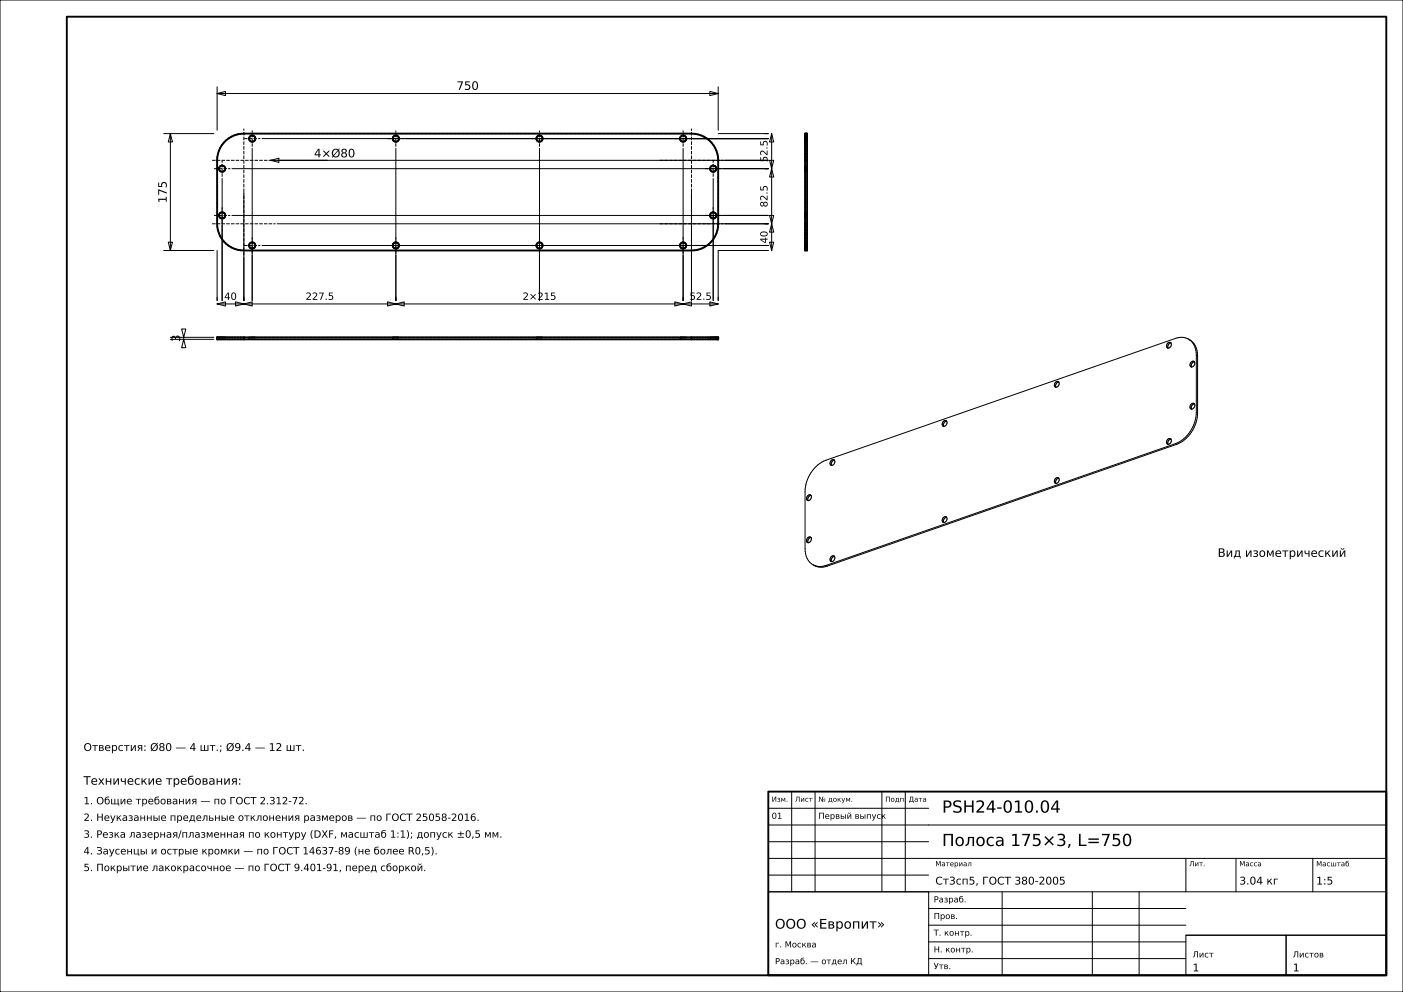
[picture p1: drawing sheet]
<svg xmlns="http://www.w3.org/2000/svg" width="420mm" height="297mm" viewBox="0 0 420 297" stroke-linecap="round" stroke-linejoin="round" font-family="sans-serif">
<g fill="none" stroke="#000" stroke-width=".3">
<path d="M0 0h420v297h-420zM49 40h15M51 40l.6 2.5h-1.2zM51 40v35M65 28l2.5-.6v1.2zM65 26v13M65 28h150M212.5 27.4l2.5 .6-2.5 .6zM215 26v13M215 40h15M231 40l.6 2.5h-1.2zM231 40v35"/>
<path d="M66.5 53.4v36.6M69.4 50.5h160.6M73 58v32M75.5 44.4v45.6M78.4 41.5h151.6M81 48l2.5-.6v1.2zM81 48h149M118.5 44.4v45.6M161.5 44.4v45.6M204.5 44.4v45.6M207 58v32M213.5 53.4v36.6"/>
<path d="M230.4 48h1.2l-.6 2.5zM231 50.5l.6 2.5h-1.2zM49 75h15M50.4 72.5h1.2l-.6 2.5zM65 75v15M69.4 64.5h160.6M78.4 73.5h151.6M83 67h147M230 75h-15v15M230.4 72.5h1.2l-.6 2.5zM230.4 64.5h1.2l-.6 2.5zM231 67l.6 2.5h-1.2z"/>
<path d="M54.4 98.5h1.2l-.6 2.5zM65 91l2.5-.6v1.2zM65 91h150M70.5 90.4l2.5 .6-2.5 .6zM73 91l2.5-.6v1.2zM116 90.4l2.5 .6-2.5 .6zM118.5 91l2.5-.6v1.2zM202 90.4l2.5 .6-2.5 .6zM204.5 91l2.5-.6v1.2zM212.5 90.4l2.5 .6-2.5 .6zM51 101.6h13M51 101h13"/>
<path d="M55 101.6l.6 2.5h-1.2zM55 101v.6M316 114.4a.6 .6 0 0 1 .8-.2 .6 .6 0 0 1 .3 .8 .77 .77 0 0 1-.5 .9 .77 .77 0 0 1-.9-.2l-.1-.6zM317 114.4a1.11 1.11 0 0 0-.9 1.5M350.5 102.7a1.11 1.11 0 0 0-.8 1.5M350.6 102.7a.87 .87 0 0 0-1.3 .3 .87 .87 0 0 0 .4 1.2M350.6 102.7l-.1 1-.8 .5M355.7 101.5a5.1 5.1 0 0 1 2.8 5M355.7 101.5a5.3 5.3 0 0 1 2.4 4.8M355.7 101.5a4.7 4.7 0 0 0-3.8-.2l-104.7 36.5a10.4 10.4 0 0 0-6.2 9.4v17.1a5.3 5.3 0 0 0 2.4 4.8M356.6 108.4a.6 .6 0 0 1 .8-.2 .6 .6 0 0 1 .3 .8 .77 .77 0 0 1-.5 .8 .77 .77 0 0 1-.9-.2v-.6zM357.6 108.3a1.11 1.11 0 0 0-.9 1.6"/>
<path d="M358.1 106.3v17.1M358.1 106.3l.4 .2M358.5 106.5v17.1M248.9 137.8a.6 .6 0 0 1 .8-.1 .6 .6 0 0 1 .2 .7 .77 .77 0 0 1-.4 .9 .77 .77 0 0 1-1-.2v-.6zM249.8 137.8a1.11 1.11 0 0 0-.8 1.5M282.5 126.1a.6 .6 0 0 1 .8-.2 .6 .6 0 0 1 .2 .8 .77 .77 0 0 1-.5 .9 .77 .77 0 0 1-.9-.2v-.6zM283.4 126.1a1.11 1.11 0 0 0-.9 1.5M350.5 131.5a1.11 1.11 0 0 0-.8 1.5M350.6 131.5a.87 .87 0 0 0-1.3 .3 .87 .87 0 0 0 .4 1.2M350.6 131.5l-.1 1-.8 .5M351.9 132.8l-104.7 36.5M351.9 132.8l.4 .2"/>
<path d="M352.3 133l-104.7 36.5M356.6 121a.6 .6 0 0 1 .8-.2 .6 .6 0 0 1 .3 .8 .77 .77 0 0 1-.5 .8 .77 .77 0 0 1-.9-.2v-.6zM357.6 120.9a1.11 1.11 0 0 0-.9 1.6M358.1 123.4a10.4 10.4 0 0 1-6.2 9.4M358.1 123.4l.4 .2M358.5 123.6a10.4 10.4 0 0 1-6.2 9.4M241.8 148.4a.6 .6 0 0 1 .8-.2 .6 .6 0 0 1 .3 .8 .77 .77 0 0 1-.5 .8 .77 .77 0 0 1-.9-.2v-.6zM242.8 148.3a1.11 1.11 0 0 0-.9 1.6M282.5 154.9a.6 .6 0 0 1 .8-.1 .6 .6 0 0 1 .2 .7 .77 .77 0 0 1-.5 .9 .77 .77 0 0 1-.9-.2v-.6zM283.4 154.9a1.11 1.11 0 0 0-.9 1.5M316 143.2a.6 .6 0 0 1 .8-.2 .6 .6 0 0 1 .3 .8 .77 .77 0 0 1-.5 .9 .77 .77 0 0 1-.9-.2l-.1-.6zM317 143.2a1.11 1.11 0 0 0-.9 1.5"/>
<path d="M241.8 161a.6 .6 0 0 1 .8-.2 .6 .6 0 0 1 .3 .8 .77 .77 0 0 1-.5 .8 .77 .77 0 0 1-.9-.2v-.6zM242.8 160.9a1.11 1.11 0 0 0-.9 1.6M243.4 169.1a4.7 4.7 0 0 0 4.2 .4M243.4 169.1l.4 .2M247.2 169.3l-2 .3-1.4-.3M247.2 169.3l.4 .2M249.8 166.6a1.11 1.11 0 0 0-.8 1.5M249.8 166.6a.87 .87 0 0 0-1.2 .3 .87 .87 0 0 0 .4 1.2M249.8 166.6v1l-.8 .5M237 237v30M244 237v30M264 237v30"/>
<path d="M271 237v30M230 257h185M230 252h48M230 247h185M230 242h48M355 257v10M370 257v10M393 257v10M230 267h48v25h-48zM230 267h185M230 262h48M278 277h77"/>
<path d="M278 272h77M300 267v25M327 267v25M341 267v25M278 287h77M278 282h77M355 280h30v12h-30zM355 280h60M385 280h30v12h-30z"/>
</g>
<g fill="none" stroke="#000" stroke-width=".56">
<path d="M20 5h395v287h-395zM241 40h.6v35h-.6zM67.7 42a8 8 0 0 1 5.3-2h134a8 8 0 0 1 8 8v19a8 8 0 0 1-8 8h-134a8 8 0 0 1-8-8v-19a8 8 0 0 1 2.7-6zM241 48h.6M241 67h.6M65 101h150v.6h-150zM73 101v.6M207 101v.6M230 237h185v55h-185z"/>
<circle cx="66.5" cy="50.5" r=".94"/>
<circle cx="75.5" cy="41.5" r=".94"/>
<circle cx="118.5" cy="41.5" r=".94"/>
<circle cx="161.5" cy="41.5" r=".94"/>
<circle cx="204.5" cy="41.5" r=".94"/>
<circle cx="213.5" cy="50.5" r=".94"/>
<circle cx="66.5" cy="64.5" r=".94"/>
<circle cx="75.5" cy="73.5" r=".94"/>
<circle cx="118.5" cy="73.5" r=".94"/>
<circle cx="161.5" cy="73.5" r=".94"/>
<circle cx="204.5" cy="73.5" r=".94"/>
<circle cx="213.5" cy="64.5" r=".94"/>
</g>
<g fill="none" stroke="#000" stroke-width=".3" stroke-dasharray=".7 .5" stroke-linecap="butt">
<path d="M207 40l1 .1M207 40h-134M241 40v.1M65 48l.1-1M65 48v19M65.1 47l.1-.9M65.2 46.1l.3-.9M65.5 45.2l.4-.9M65.6 50.5v-.3M65.6 50.8v-.3M65.6 50.2l.2-.3M65.8 51.1l-.2-.3"/>
<path d="M65.8 49.9l.2-.2M65.9 44.3l.5-.8M66 51.3l-.2-.2M66 49.7l.3-.1M66.3 51.4l-.3-.1M66.3 49.6h.4M66.4 43.5l.6-.8M66.7 51.4h-.4M66.7 49.6l.3 .1M67 51.3l-.3 .1M67 49.7l.2 .2M67 42.7l.7-.7"/>
<path d="M67.2 51.1l-.2 .2M67.2 49.9l.2 .3M67.4 50.8l-.2 .3M67.4 50.2v.3M67.4 50.5v.3M67.7 42l.8-.6M68.5 41.4l.8-.5M69.3 40.9l.9-.4M70.2 40.5l.9-.3M71.1 40.2l.9-.1M72 40.1l1-.1M74.6 41.5v-.3"/>
<path d="M74.6 41.8v-.3M74.6 41.2l.2-.3M74.8 42.1l-.2-.3M74.8 40.9l.2-.2M75 42.3l-.2-.2M75 40.7l.3-.1M75.3 42.4l-.3-.1M75.3 40.6h.4M75.7 42.4h-.4M75.7 40.6l.3 .1M76 42.3l-.3 .1M76 40.7l.2 .2"/>
<path d="M76.2 42.1l-.2 .2M76.2 40.9l.2 .3M76.4 41.8l-.2 .3M76.4 41.2v.3M76.4 41.5v.3M117.6 41.5v-.3M117.6 41.8v-.3M117.6 41.2l.2-.3M117.8 42.1l-.2-.3M117.8 40.9l.2-.2M118 42.3l-.2-.2M118 40.7l.3-.1"/>
<path d="M118.3 42.4l-.3-.1M118.3 40.6h.4M118.7 42.4h-.4M118.7 40.6l.3 .1M119 42.3l-.3 .1M119 40.7l.2 .2M119.2 42.1l-.2 .2M119.2 40.9l.2 .3M119.4 41.8l-.2 .3M119.4 41.2v.3M119.4 41.5v.3M160.6 41.5v-.3"/>
<path d="M160.6 41.8v-.3M160.6 41.2l.2-.3M160.8 42.1l-.2-.3M160.8 40.9l.2-.2M161 42.3l-.2-.2M161 40.7l.3-.1M161.3 42.4l-.3-.1M161.3 40.6h.4M161.7 42.4h-.4M161.7 40.6l.3 .1M162 42.3l-.3 .1M162 40.7l.2 .2"/>
<path d="M162.2 42.1l-.2 .2M162.2 40.9l.2 .3M162.4 41.8l-.2 .3M162.4 41.2v.3M162.4 41.5v.3M203.6 41.5v-.3M203.6 41.8v-.3M203.6 41.2l.2-.3M203.8 42.1l-.2-.3M203.8 40.9l.2-.2M204 42.3l-.2-.2M204 40.7l.3-.1"/>
<path d="M204.3 42.4l-.3-.1M204.3 40.6h.4M204.7 42.4h-.4M204.7 40.6l.3 .1M205 42.3l-.3 .1M205 40.7l.2 .2M205.2 42.1l-.2 .2M205.2 40.9l.2 .3M205.4 41.8l-.2 .3M205.4 41.2v.3M205.4 41.5v.3M208 40.1l.9 .1"/>
<path d="M208.9 40.2l.9 .3M209.8 40.5l.9 .4M210.7 40.9l.8 .5M211.5 41.4l.8 .6M212.3 42l.7 .7M212.6 50.5v-.3M212.6 50.8v-.3M212.6 50.2l.2-.3M212.8 51.1l-.2-.3M212.8 49.9l.2-.2M213 42.7l.6 .8M213 51.3l-.2-.2"/>
<path d="M213 49.7l.3-.1M213.3 51.4l-.3-.1M213.3 49.6h.4M213.6 43.5l.5 .8M213.7 51.4h-.4M213.7 49.6l.3 .1M214 51.3l-.3 .1M214 49.7l.2 .2M214.1 44.3l.4 .9M214.2 51.1l-.2 .2M214.2 49.9l.2 .3M214.4 50.8l-.2 .3"/>
<path d="M214.4 50.2v.3M214.4 50.5v.3M214.5 45.2l.3 .9M214.8 46.1l.1 .9M214.9 47l.1 1M241 50.5v-.1M241 50.4v-.1M241 50.3v-.1M241 50.2v-.1M241 50.1v-.1M241 50v-.1M241 49.9v-.1"/>
<path d="M241 49.8v-.1M241 49.7v-.1M241 49.6v.1M241 49.7v.1M241 49.8v.1M241 49.9v.2M241 50.1v.2M241 50.3v.2M241 50.5v.2M241 50.7v.2M241 50.9v.2M241 51.1v.1"/>
<path d="M241 51.2v.1M241 51.3v.1M241 51.4v-.1M241 51.3v-.1M241 51.2v-.1M241 51.1v-.1M241 51v-.1M241 50.9v-.1M241 50.8v-.1M241 50.7v-.1M241 50.6v-.1M241 41.5v-.1"/>
<path d="M241 41.4v-.1M241 41.3v-.1M241 41.2v-.1M241 41.1v-.1M241 41v-.1M241 40.9v-.1M241 40.8v-.1M241 40.7v-.1M241 40.6v.1M241 40.7v.1M241 40.8v.1M241 40.9v.2"/>
<path d="M241 41.1v.2M241 41.3v.2M241 41.5v.2M241 41.7v.2M241 41.9v.2M241 42.1v.1M241 42.2v.1M241 42.3v.1M241 42.4v-.1M241 42.3v-.1M241 42.2v-.1M241 42.1v-.1"/>
<path d="M241 42v-.1M241 41.9v-.1M241 41.8v-.1M241 41.7v-.1M241 41.6v-.1M241 40.1v.1M241 40.2v.2M241 40.4v.4M241 40.8v.4M241 41.2v.5M241 41.7v.6M241 42.3v.7"/>
<path d="M241 43v.7M241 43.7v.8M241 44.5v.9M241 45.4v.8M241 46.2v.9M241 47.1v.9M241 48v19M241.6 50.5v.1M241.6 50.6v.1M241.6 50.7v.1M241.6 50.8v.1M241.6 50.9v.1"/>
<path d="M241.6 51v.1M241.6 51.1v.1M241.6 51.2v.1M241.6 51.3v.1M241.6 51.4v-.1M241.6 51.3v-.1M241.6 51.2v-.1M241.6 51.1v-.2M241.6 50.9v-.2M241.6 50.7v-.2M241.6 50.5v-.2M241.6 50.3v-.2"/>
<path d="M241.6 50.1v-.2M241.6 49.9v-.1M241.6 49.8v-.1M241.6 49.7v-.1M241.6 49.6v.1M241.6 49.7v.1M241.6 49.8v.1M241.6 49.9v.1M241.6 50v.1M241.6 50.1v.1M241.6 50.2v.1M241.6 50.3v.1"/>
<path d="M241.6 50.4v.1M241.6 41.5v.1M241.6 41.6v.1M241.6 41.7v.1M241.6 41.8v.1M241.6 41.9v.1M241.6 42v.1M241.6 42.1v.1M241.6 42.2v.1M241.6 42.3v.1M241.6 42.4v-.1M241.6 42.3v-.1"/>
<path d="M241.6 42.2v-.1M241.6 42.1v-.2M241.6 41.9v-.2M241.6 41.7v-.2M241.6 41.5v-.2M241.6 41.3v-.2M241.6 41.1v-.2M241.6 40.9v-.1M241.6 40.8v-.1M241.6 40.7v-.1M241.6 40.6v.1M241.6 40.7v.1"/>
<path d="M241.6 40.8v.1M241.6 40.9v.1M241.6 41v.1M241.6 41.1v.1M241.6 41.2v.1M241.6 41.3v.1M241.6 41.4v.1M241.6 48v-.9M241.6 47.1v-.9M241.6 46.2v-.8M241.6 45.4v-.9M241.6 44.5v-.8"/>
<path d="M241.6 43.7v-.7M241.6 43v-.7M241.6 42.3v-.6M241.6 41.7v-.5M241.6 41.2v-.4M241.6 40.8v-.4M241.6 40.4v-.2M241.6 40.2v-.1M241.6 40.1v-.1M241.6 48v19M65.1 68l-.1-1M65.2 68.9l-.1-.9"/>
<path d="M65.5 69.8l-.3-.9M65.6 64.5v-.3M65.6 64.8v-.3M65.6 64.2l.2-.3M65.8 65.1l-.2-.3M65.8 63.9l.2-.2M65.9 70.7l-.4-.9M66 65.3l-.2-.2M66 63.7l.3-.1M66.3 65.4l-.3-.1M66.3 63.6h.4M66.4 71.5l-.5-.8"/>
<path d="M66.7 65.4h-.4M66.7 63.6l.3 .1M67 65.3l-.3 .1M67 63.7l.2 .2M67 72.3l-.6-.8M67.2 65.1l-.2 .2M67.2 63.9l.2 .3M67.4 64.8l-.2 .3M67.4 64.2v.3M67.4 64.5v.3M67.7 73l-.7-.7M68.5 73.6l-.8-.6"/>
<path d="M69.3 74.1l-.8-.5M70.2 74.5l-.9-.4M71.1 74.8l-.9-.3M72 74.9l-.9-.1M73 75l-1-.1M73 75h134M74.6 73.5v-.3M74.6 73.8v-.3M74.6 73.2l.2-.3M74.8 74.1l-.2-.3M74.8 72.9l.2-.2M75 74.3l-.2-.2"/>
<path d="M75 72.7l.3-.1M75.3 74.4l-.3-.1M75.3 72.6h.4M75.7 74.4h-.4M75.7 72.6l.3 .1M76 74.3l-.3 .1M76 72.7l.2 .2M76.2 74.1l-.2 .2M76.2 72.9l.2 .3M76.4 73.8l-.2 .3M76.4 73.2v.3M76.4 73.5v.3"/>
<path d="M117.6 73.5v-.3M117.6 73.8v-.3M117.6 73.2l.2-.3M117.8 74.1l-.2-.3M117.8 72.9l.2-.2M118 74.3l-.2-.2M118 72.7l.3-.1M118.3 74.4l-.3-.1M118.3 72.6h.4M118.7 74.4h-.4M118.7 72.6l.3 .1M119 74.3l-.3 .1"/>
<path d="M119 72.7l.2 .2M119.2 74.1l-.2 .2M119.2 72.9l.2 .3M119.4 73.8l-.2 .3M119.4 73.2v.3M119.4 73.5v.3M160.6 73.5v-.3M160.6 73.8v-.3M160.6 73.2l.2-.3M160.8 74.1l-.2-.3M160.8 72.9l.2-.2M161 74.3l-.2-.2"/>
<path d="M161 72.7l.3-.1M161.3 74.4l-.3-.1M161.3 72.6h.4M161.7 74.4h-.4M161.7 72.6l.3 .1M162 74.3l-.3 .1M162 72.7l.2 .2M162.2 74.1l-.2 .2M162.2 72.9l.2 .3M162.4 73.8l-.2 .3M162.4 73.2v.3M162.4 73.5v.3"/>
<path d="M203.6 73.5v-.3M203.6 73.8v-.3M203.6 73.2l.2-.3M203.8 74.1l-.2-.3M203.8 72.9l.2-.2M204 74.3l-.2-.2M204 72.7l.3-.1M204.3 74.4l-.3-.1M204.3 72.6h.4M204.7 74.4h-.4M204.7 72.6l.3 .1M205 74.3l-.3 .1"/>
<path d="M205 72.7l.2 .2M205.2 74.1l-.2 .2M205.2 72.9l.2 .3M205.4 73.8l-.2 .3M205.4 73.2v.3M205.4 73.5v.3M208 74.9l-1 .1M208.9 74.8l-.9 .1M209.8 74.5l-.9 .3M210.7 74.1l-.9 .4M211.5 73.6l-.8 .5M212.3 73l-.8 .6"/>
<path d="M212.6 64.5v-.3M212.6 64.8v-.3M212.6 64.2l.2-.3M212.8 65.1l-.2-.3M212.8 63.9l.2-.2M213 72.3l-.7 .7M213 65.3l-.2-.2M213 63.7l.3-.1M213.3 65.4l-.3-.1M213.3 63.6h.4M213.6 71.5l-.6 .8M213.7 65.4h-.4"/>
<path d="M213.7 63.6l.3 .1M214 65.3l-.3 .1M214 63.7l.2 .2M214.1 70.7l-.5 .8M214.2 65.1l-.2 .2M214.2 63.9l.2 .3M214.4 64.8l-.2 .3M214.4 64.2v.3M214.4 64.5v.3M214.5 69.8l-.4 .9M214.8 68.9l-.3 .9M214.9 68l-.1 .9"/>
<path d="M215 67l-.1 1M215 67v-19M241 64.5v-.1M241 64.4v-.1M241 64.3v-.1M241 64.2v-.1M241 64.1v-.1M241 64v-.1M241 63.9v-.1M241 63.8v-.1M241 63.7v-.1M241 63.6v.1"/>
<path d="M241 63.7v.1M241 63.8v.1M241 63.9v.2M241 64.1v.2M241 64.3v.2M241 64.5v.2M241 64.7v.2M241 64.9v.2M241 65.1v.1M241 65.2v.1M241 65.3v.1M241 65.4v-.1"/>
<path d="M241 65.3v-.1M241 65.2v-.1M241 65.1v-.1M241 65v-.1M241 64.9v-.1M241 64.8v-.1M241 64.7v-.1M241 64.6v-.1M241 73.5v-.1M241 73.4v-.1M241 73.3v-.1M241 73.2v-.1"/>
<path d="M241 73.1v-.1M241 73v-.1M241 72.9v-.1M241 72.8v-.1M241 72.7v-.1M241 72.6v.1M241 72.7v.1M241 72.8v.1M241 72.9v.2M241 73.1v.2M241 73.3v.2M241 73.5v.2"/>
<path d="M241 73.7v.2M241 73.9v.2M241 74.1v.1M241 74.2v.1M241 74.3v.1M241 74.4v-.1M241 74.3v-.1M241 74.2v-.1M241 74.1v-.1M241 74v-.1M241 73.9v-.1M241 73.8v-.1"/>
<path d="M241 73.7v-.1M241 73.6v-.1M241 67v.9M241 67.9v.9M241 68.8v.8M241 69.6v.9M241 70.5v.8M241 71.3v.7M241 72v.7M241 72.7v.6M241 73.3v.5M241 73.8v.4"/>
<path d="M241 74.2v.4M241 74.6v.2M241 74.8v.1M241 74.9v.1M241 75h.6M241.6 64.5v.1M241.6 64.6v.1M241.6 64.7v.1M241.6 64.8v.1M241.6 64.9v.1M241.6 65v.1M241.6 65.1v.1"/>
<path d="M241.6 65.2v.1M241.6 65.3v.1M241.6 65.4v-.1M241.6 65.3v-.1M241.6 65.2v-.1M241.6 65.1v-.2M241.6 64.9v-.2M241.6 64.7v-.2M241.6 64.5v-.2M241.6 64.3v-.2M241.6 64.1v-.2M241.6 63.9v-.1"/>
<path d="M241.6 63.8v-.1M241.6 63.7v-.1M241.6 63.6v.1M241.6 63.7v.1M241.6 63.8v.1M241.6 63.9v.1M241.6 64v.1M241.6 64.1v.1M241.6 64.2v.1M241.6 64.3v.1M241.6 64.4v.1M241.6 73.5v.1"/>
<path d="M241.6 73.6v.1M241.6 73.7v.1M241.6 73.8v.1M241.6 73.9v.1M241.6 74v.1M241.6 74.1v.1M241.6 74.2v.1M241.6 74.3v.1M241.6 74.4v-.1M241.6 74.3v-.1M241.6 74.2v-.1M241.6 74.1v-.2"/>
<path d="M241.6 73.9v-.2M241.6 73.7v-.2M241.6 73.5v-.2M241.6 73.3v-.2M241.6 73.1v-.2M241.6 72.9v-.1M241.6 72.8v-.1M241.6 72.7v-.1M241.6 72.6v.1M241.6 72.7v.1M241.6 72.8v.1M241.6 72.9v.1"/>
<path d="M241.6 73v.1M241.6 73.1v.1M241.6 73.2v.1M241.6 73.3v.1M241.6 73.4v.1M241.6 75v-.1M241.6 74.9v-.1M241.6 74.8v-.2M241.6 74.6v-.4M241.6 74.2v-.4M241.6 73.8v-.5M241.6 73.3v-.6"/>
<path d="M241.6 72.7v-.7M241.6 72v-.7M241.6 71.3v-.8M241.6 70.5v-.9M241.6 69.6v-.8M241.6 68.8v-.9M241.6 67.9v-.9M65 101.6h.1M65.1 101h-.1M65.1 101.6h.1M65.2 101h-.1M65.2 101.6h.2"/>
<path d="M65.4 101h-.2M65.4 101.6h.4M65.6 101v.6M65.6 101.6h.1M65.6 101h.1M65.7 101.6h.1M65.7 101.6h-.1M65.7 101h.1M65.7 101h-.1M65.8 101.6h.1M65.8 101.6h-.1M65.8 101h.1"/>
<path d="M65.8 101h-.1M65.8 101h-.4M65.8 101.6h.4M65.9 101.6h.2M65.9 101.6h-.1M65.9 101h.2M65.9 101h-.1M66.1 101.6h.2M66.1 101.6h-.2M66.1 101h.2M66.1 101h-.2M66.2 101h-.4"/>
<path d="M66.2 101.6h.5M66.3 101.6h.2M66.3 101.6h-.2M66.3 101h.2M66.3 101h-.2M66.5 101.6h.2M66.5 101.6h-.2M66.5 101h.2M66.5 101h-.2M66.7 101.6h.2M66.7 101.6h-.2M66.7 101h.2"/>
<path d="M66.7 101h-.2M66.7 101h-.5M66.7 101.6h.6M66.9 101.6h.2M66.9 101.6h-.2M66.9 101h.2M66.9 101h-.2M67.1 101.6h.1M67.1 101.6h-.2M67.1 101h.1M67.1 101h-.2M67.2 101.6h.1"/>
<path d="M67.2 101.6h-.1M67.2 101h.1M67.2 101h-.1M67.3 101h-.6M67.3 101.6h.7M67.3 101.6h.1M67.3 101.6h-.1M67.3 101h.1M67.3 101h-.1M67.4 101.6h-.1M67.4 101h-.1M68 101h-.7"/>
<path d="M68 101.6h.7M68.7 101h-.7M68.7 101.6h.8M69.5 101h-.8M69.5 101.6h.9M70.4 101h-.9M70.4 101.6h.8M71.2 101h-.8M71.2 101.6h.9M72.1 101h-.9M72.1 101.6h.9M73 101h-.9"/>
<path d="M74.6 101v.6M74.6 101.6h.1M74.6 101h.1M74.7 101.6h.1M74.7 101.6h-.1M74.7 101h.1M74.7 101h-.1M74.8 101.6h.1M74.8 101.6h-.1M74.8 101h.1M74.8 101h-.1M74.9 101.6h.2"/>
<path d="M74.9 101.6h-.1M74.9 101h.2M74.9 101h-.1M75.1 101.6h.2M75.1 101.6h-.2M75.1 101h.2M75.1 101h-.2M75.3 101.6h.2M75.3 101.6h-.2M75.3 101h.2M75.3 101h-.2M75.5 101.6h.2"/>
<path d="M75.5 101.6h-.2M75.5 101h.2M75.5 101h-.2M75.7 101.6h.2M75.7 101.6h-.2M75.7 101h.2M75.7 101h-.2M75.9 101.6h.2M75.9 101.6h-.2M75.9 101h.2M75.9 101h-.2M76.1 101.6h.1"/>
<path d="M76.1 101.6h-.2M76.1 101h.1M76.1 101h-.2M76.2 101.6h.1M76.2 101.6h-.1M76.2 101h.1M76.2 101h-.1M76.3 101.6h.1M76.3 101.6h-.1M76.3 101h.1M76.3 101h-.1M76.4 101.6h-.1"/>
<path d="M76.4 101h-.1M117.6 101v.6M117.6 101.6h.1M117.6 101h.1M117.7 101.6h.1M117.7 101.6h-.1M117.7 101h.1M117.7 101h-.1M117.8 101.6h.1M117.8 101.6h-.1M117.8 101h.1M117.8 101h-.1"/>
<path d="M117.9 101.6h.2M117.9 101.6h-.1M117.9 101h.2M117.9 101h-.1M118.1 101.6h.2M118.1 101.6h-.2M118.1 101h.2M118.1 101h-.2M118.3 101.6h.2M118.3 101.6h-.2M118.3 101h.2M118.3 101h-.2"/>
<path d="M118.5 101.6h.2M118.5 101.6h-.2M118.5 101h.2M118.5 101h-.2M118.7 101.6h.2M118.7 101.6h-.2M118.7 101h.2M118.7 101h-.2M118.9 101.6h.2M118.9 101.6h-.2M118.9 101h.2M118.9 101h-.2"/>
<path d="M119.1 101.6h.1M119.1 101.6h-.2M119.1 101h.1M119.1 101h-.2M119.2 101.6h.1M119.2 101.6h-.1M119.2 101h.1M119.2 101h-.1M119.3 101.6h.1M119.3 101.6h-.1M119.3 101h.1M119.3 101h-.1"/>
<path d="M119.4 101.6h-.1M119.4 101h-.1M160.6 101v.6M160.6 101.6h.1M160.6 101h.1M160.7 101.6h.1M160.7 101.6h-.1M160.7 101h.1M160.7 101h-.1M160.8 101.6h.1M160.8 101.6h-.1M160.8 101h.1"/>
<path d="M160.8 101h-.1M160.9 101.6h.2M160.9 101.6h-.1M160.9 101h.2M160.9 101h-.1M161.1 101.6h.2M161.1 101.6h-.2M161.1 101h.2M161.1 101h-.2M161.3 101.6h.2M161.3 101.6h-.2M161.3 101h.2"/>
<path d="M161.3 101h-.2M161.5 101.6h.2M161.5 101.6h-.2M161.5 101h.2M161.5 101h-.2M161.7 101.6h.2M161.7 101.6h-.2M161.7 101h.2M161.7 101h-.2M161.9 101.6h.2M161.9 101.6h-.2M161.9 101h.2"/>
<path d="M161.9 101h-.2M162.1 101.6h.1M162.1 101.6h-.2M162.1 101h.1M162.1 101h-.2M162.2 101.6h.1M162.2 101.6h-.1M162.2 101h.1M162.2 101h-.1M162.3 101.6h.1M162.3 101.6h-.1M162.3 101h.1"/>
<path d="M162.3 101h-.1M162.4 101.6h-.1M162.4 101h-.1M203.6 101v.6M203.6 101.6h.1M203.6 101h.1M203.7 101.6h.1M203.7 101.6h-.1M203.7 101h.1M203.7 101h-.1M203.8 101.6h.1M203.8 101.6h-.1"/>
<path d="M203.8 101h.1M203.8 101h-.1M203.9 101.6h.2M203.9 101.6h-.1M203.9 101h.2M203.9 101h-.1M204.1 101.6h.2M204.1 101.6h-.2M204.1 101h.2M204.1 101h-.2M204.3 101.6h.2M204.3 101.6h-.2"/>
<path d="M204.3 101h.2M204.3 101h-.2M204.5 101.6h.2M204.5 101.6h-.2M204.5 101h.2M204.5 101h-.2M204.7 101.6h.2M204.7 101.6h-.2M204.7 101h.2M204.7 101h-.2M204.9 101.6h.2M204.9 101.6h-.2"/>
<path d="M204.9 101h.2M204.9 101h-.2M205.1 101.6h.1M205.1 101.6h-.2M205.1 101h.1M205.1 101h-.2M205.2 101.6h.1M205.2 101.6h-.1M205.2 101h.1M205.2 101h-.1M205.3 101.6h.1M205.3 101.6h-.1"/>
<path d="M205.3 101h.1M205.3 101h-.1M205.4 101.6h-.1M205.4 101h-.1M207 101h-134M207 101.6h.9M207 101.6h-134M207.9 101h-.9M207.9 101.6h.9M208.8 101h-.9M208.8 101.6h.8M209.6 101h-.8"/>
<path d="M209.6 101.6h.9M210.5 101h-.9M210.5 101.6h.8M211.3 101h-.8M211.3 101.6h.7M212 101h-.7M212 101.6h.7M212.6 101v.6M212.6 101.6h.1M212.6 101h.1M212.7 101.6h.1M212.7 101.6h-.1"/>
<path d="M212.7 101h.1M212.7 101h-.1M212.7 101h-.7M212.7 101.6h.6M212.8 101.6h.1M212.8 101.6h-.1M212.8 101h.1M212.8 101h-.1M212.9 101.6h.2M212.9 101.6h-.1M212.9 101h.2M212.9 101h-.1"/>
<path d="M213.1 101.6h.2M213.1 101.6h-.2M213.1 101h.2M213.1 101h-.2M213.3 101h-.6M213.3 101.6h.5M213.3 101.6h.2M213.3 101.6h-.2M213.3 101h.2M213.3 101h-.2M213.5 101.6h.2M213.5 101.6h-.2"/>
<path d="M213.5 101h.2M213.5 101h-.2M213.7 101.6h.2M213.7 101.6h-.2M213.7 101h.2M213.7 101h-.2M213.8 101h-.5M213.8 101.6h.4M213.9 101.6h.2M213.9 101.6h-.2M213.9 101h.2M213.9 101h-.2"/>
<path d="M214.1 101.6h.1M214.1 101.6h-.2M214.1 101h.1M214.1 101h-.2M214.2 101h-.4M214.2 101.6h.4M214.2 101.6h.1M214.2 101.6h-.1M214.2 101h.1M214.2 101h-.1M214.3 101.6h.1M214.3 101.6h-.1"/>
<path d="M214.3 101h.1M214.3 101h-.1M214.4 101.6h-.1M214.4 101h-.1M214.6 101h-.4M214.6 101.6h.2M214.8 101h-.2M214.8 101.6h.1M214.9 101h-.1M214.9 101.6h.1M215 101h-.1"/>
</g>
<g fill="none" stroke="#000" stroke-width=".3" stroke-dasharray="1.1 .4" stroke-linecap="butt">
<path d="M63.5 48h19M64.1 50.5h4.8M66.5 52.9v-4.8M73 57.5v-19M73.1 41.5h4.8M75.5 43.9v-4.8M116.1 41.5h4.8M118.5 43.9v-4.8M159.1 41.5h4.8M161.5 43.9v-4.8M197.5 48h19M202.1 41.5h4.8"/>
<path d="M204.5 43.9v-4.8M207 57.5v-19M211.1 50.5h4.8M213.5 52.9v-4.8M63.5 67h19M64.1 64.5h4.8M66.5 66.9v-4.8M73 76.5v-19M73.1 73.5h4.8M75.5 75.9v-4.8M116.1 73.5h4.8M118.5 75.9v-4.8"/>
<path d="M159.1 73.5h4.8M161.5 75.9v-4.8M197.5 67h19M202.1 73.5h4.8M204.5 75.9v-4.8M207 76.5v-19M211.1 64.5h4.8M213.5 66.9v-4.8"/>
</g>
<g font-size="5">
<text x="282" y="243.3">PSH24-010.04</text>
<text x="282" y="253.3">Полоса 175×3, L=750</text>
</g>
<text font-size="4" x="232" y="278">ООО «Европит»</text>
<g font-size="3.5">
<text x="136.7" y="26.9">750</text>
<text x="94" y="47.1">4×Ø80</text>
<text x="49.9" y="60.8" transform="rotate(-90 49.9 60.8)">175</text>
<text x="53.9" y="102.4" transform="rotate(-90 53.9 102.4)">3</text>
<text x="364.5" y="166.7">Вид изометрический</text>
<text x="25" y="234.9">Технические требования:</text>
</g>
<g font-size="3.2">
<text x="25" y="224.8">Отверстия: Ø80 — 4 шт.; Ø9.4 — 12 шт.</text>
<text x="280" y="264.8">Ст3сп5, ГОСТ 380-2005</text>
<text x="371" y="264.8">3.04 кг</text>
<text x="394" y="264.8">1:5</text>
<text x="357" y="290.8">1</text>
<text x="387" y="290.8">1</text>
</g>
<g font-size="3">
<text x="229.8" y="48.6" transform="rotate(-90 229.8 48.6)">52.5</text>
<text x="229.8" y="62.1" transform="rotate(-90 229.8 62.1)">82.5</text>
<text x="229.8" y="72.9" transform="rotate(-90 229.8 72.9)">40</text>
<text x="67.1" y="89.8">40</text>
<text x="91.5" y="89.8">227.5</text>
<text x="156.4" y="89.8">2×215</text>
<text x="206.4" y="89.8">52.5</text>
<text x="25" y="240.8">1. Общие требования — по ГОСТ 2.312-72.</text>
<text x="25" y="245.8">2. Неуказанные предельные отклонения размеров — по ГОСТ 25058-2016.</text>
<text x="25" y="250.8">3. Резка лазерная/плазменная по контуру (DXF, масштаб 1:1); допуск ±0,5 мм.</text>
<text x="25" y="255.8">4. Заусенцы и острые кромки — по ГОСТ 14637-89 (не более R0,5).</text>
<text x="25" y="260.8">5. Покрытие лакокрасочное — по ГОСТ 9.401-91, перед сборкой.</text>
</g>
<g font-size="2.5">
<text x="231" y="245.1">01</text>
<text x="245" y="245.1">Первый выпуск</text>
<text x="279.5" y="270.2">Разраб.</text>
<text x="279.5" y="275.1">Пров.</text>
<text x="279.5" y="280.1">Т. контр.</text>
<text x="232" y="283.6">г. Москва</text>
<text x="279.5" y="285.1">Н. контр.</text>
<text x="357" y="286.6">Лист</text>
<text x="387" y="286.6">Листов</text>
<text x="232" y="288.7">Разраб. — отдел КД</text>
<text x="279.5" y="290.1">Утв.</text>
</g>
<g font-size="2.1">
<text x="231" y="240">Изм.</text>
<text x="238" y="240">Лист</text>
<text x="245" y="240">№ докум.</text>
<text x="265" y="240">Подп.</text>
<text x="272" y="240">Дата</text>
<text x="280" y="259.3">Материал</text>
<text x="356" y="259.3">Лит.</text>
<text x="371" y="259.3">Масса</text>
<text x="394" y="259.4">Масштаб</text>
</g>
</svg>
